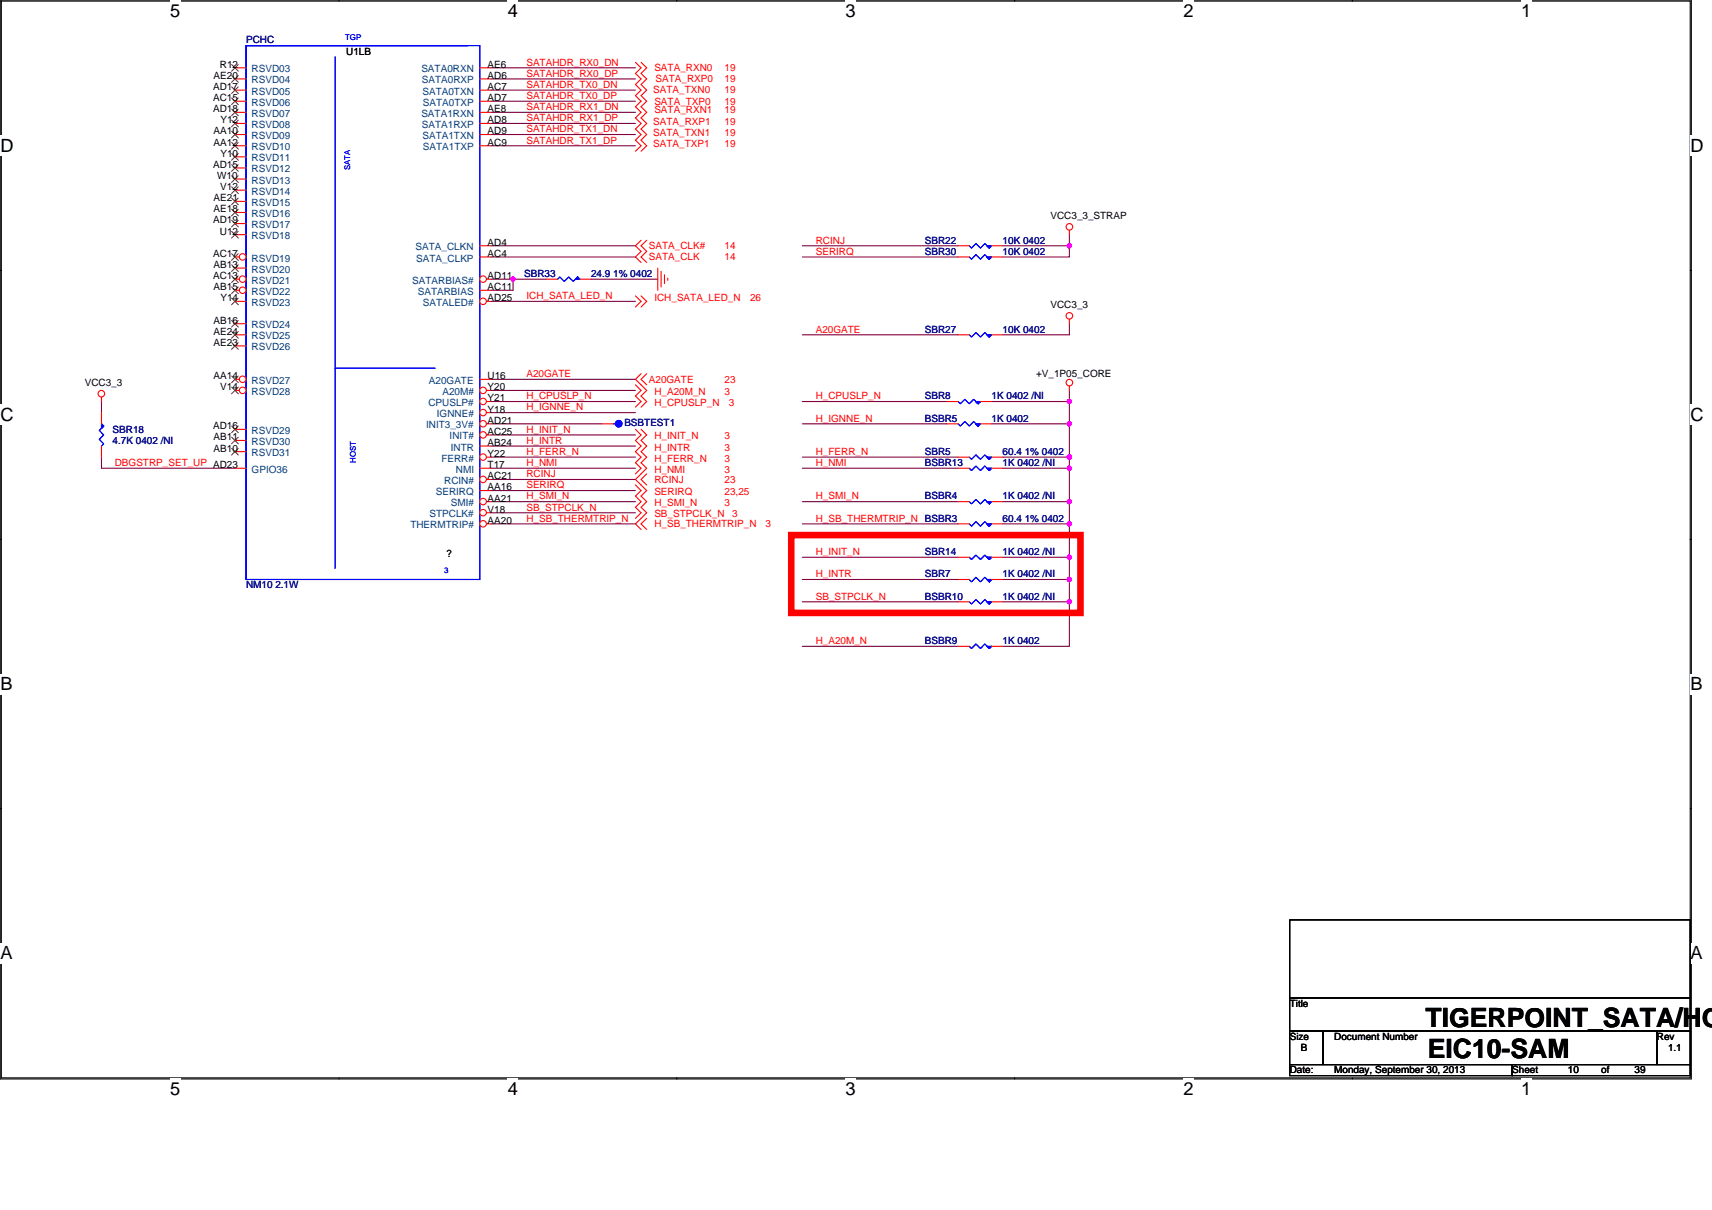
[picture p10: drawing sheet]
<svg xmlns="http://www.w3.org/2000/svg" width="297mm" height="210mm" viewBox="0 0 297 210" stroke-linecap="round" stroke-linejoin="round" font-family="sans-serif">
<path d="M0 0h293.5v187.2h-293.5zM.2 .2h293.1v186.8h-293.1z" fill="none" stroke="#000" stroke-width=".19"/>
<g fill="#fff">
<path d="M29.5 .1h1.8v3.5h-1.8z"/>
<path d="M29.5 187.2h1.8v3.5h-1.8z"/>
</g>
<path d="M58.8 0v.2M58.8 187v.2" fill="none" stroke="#000" stroke-width=".19"/>
<g fill="#fff">
<path d="M88.1 .1h1.8v3.5h-1.8z"/>
<path d="M88.1 187.2h1.8v3.5h-1.8z"/>
</g>
<path d="M117.4 0v.2M117.4 187v.2" fill="none" stroke="#000" stroke-width=".19"/>
<g fill="#fff">
<path d="M146.7 .1h1.8v3.5h-1.8z"/>
<path d="M146.7 187.2h1.8v3.5h-1.8z"/>
</g>
<path d="M176 0v.2M176 187v.2" fill="none" stroke="#000" stroke-width=".19"/>
<g fill="#fff">
<path d="M205.3 .1h1.8v3.5h-1.8z"/>
<path d="M205.3 187.2h1.8v3.5h-1.8z"/>
</g>
<path d="M234.7 0v.2M234.7 187v.2" fill="none" stroke="#000" stroke-width=".19"/>
<g fill="#fff">
<path d="M263.9 .1h1.8v3.5h-1.8z"/>
<path d="M263.9 187.2h1.8v3.5h-1.8z"/>
<path d="M.1 23.5h2.3v3.6h-2.3z"/>
<path d="M293.3 23.5h2.3v3.6h-2.3z"/>
<path d="M.1 70.3h2.3v3.5h-2.3z"/>
<path d="M293.3 70.3h2.3v3.5h-2.3z"/>
</g>
<path d="M0 46.9h.2M293.3 46.9h.2" fill="none" stroke="#000" stroke-width=".19"/>
<g fill="#fff">
<path d="M.1 117h2.1v3.5h-2.1z"/>
<path d="M293.3 117h2.1v3.5h-2.1z"/>
</g>
<path d="M0 93.6h.2M293.3 93.6h.2" fill="none" stroke="#000" stroke-width=".19"/>
<g fill="#fff">
<path d="M.1 163.7h2.1v3.5h-2.1z"/>
<path d="M293.3 163.7h2.1v3.5h-2.1z"/>
</g>
<path d="M0 140.3h.2M223.8 159.6h69.5v13.6h-69.5zM293.3 140.3h.2M223.8 178.9h5.8v5.8h-5.8zM223.8 173.2h69.5v5.7h-69.5zM229.6 178.9h57.9v5.8h-57.9zM287.5 178.9h5.8v5.8h-5.8zM223.8 184.7h38.6v2h-38.6zM262.4 184.7h30.9v2h-30.9z" fill="none" stroke="#000" stroke-width=".19"/>
<g fill="none" stroke="#800040" stroke-width=".19">
<path d="M85.2 11.8h25.1M85.2 13.7h25.1M85.2 15.6h25.1M85.2 17.6h25.1M85.2 19.5h25.1M85.2 21.4h25.1M85.2 23.3h25.1M85.2 25.3h25.1M85.2 48.5h3.8M85.2 42.7h25.1M85.2 44.6h25.1M85.2 52.3h25.1"/>
<path d="M89 48.5h5.8M89 48.5v1.9h-3.8M102.5 48.5h11.6M139.2 42.7h27M139.2 58.1h27M139.2 44.6h27M174 42.7h11.5M185.5 56.2v1.9h-11.5M185.5 40.7v2M185.5 42.7v1.9h-11.5M17.6 79.3v2h23.2M17.6 69.7v1.9"/>
<path d="M85.2 65.8h25.1M85.2 79.3h25.1M85.2 73.6h19.3M85.2 67.8h25.1M85.2 69.7h25.1M85.2 71.6h25.1M85.2 75.5h25.1M85.2 77.4h25.1M139.2 79.3h27M139.2 69.7h25.1M139.2 73.6h25.1M172 69.7h13.5"/>
<path d="M174 79.3h11.5M185.5 67.8v1.9M185.5 79.3v2M185.5 73.6v5.7M185.5 69.7v3.9h-13.5M85.2 90.9h25.1M85.2 83.2h25.1M85.2 87.1h25.1M85.2 81.3h25.1M85.2 85.1h25.1M85.2 89h25.1M139.2 87.1h27"/>
<path d="M139.2 81.3h27M139.2 90.9h27M139.2 96.7h27M174 87.1h11.5M174 81.3h11.5M174 90.9h11.5M185.5 87.1v3.8M185.5 81.3v5.8M185.5 96.7v3.9M185.5 90.9v5.8h-11.5M139.2 112.2h27M139.2 104.4h27"/>
<path d="M139.2 100.6h27M174 100.6h11.5M174 104.4h11.5M185.5 104.4v7.8h-11.5M185.5 100.6v3.8"/>
</g>
<g fill="#f0f" stroke="#f0f" stroke-width=".19">
<circle cx="89" cy="48.4" r=".38"/>
<circle cx="185.5" cy="69.7" r=".38"/>
<circle cx="185.5" cy="79.3" r=".38"/>
<circle cx="185.5" cy="81.3" r=".38"/>
<circle cx="185.5" cy="73.5" r=".38"/>
<circle cx="185.5" cy="87" r=".38"/>
<circle cx="185.5" cy="96.7" r=".38"/>
<circle cx="185.5" cy="90.9" r=".38"/>
<circle cx="185.5" cy="100.6" r=".38"/>
<circle cx="185.5" cy="104.4" r=".38"/>
<circle cx="185.5" cy="42.6" r=".38"/>
</g>
<g fill="none" stroke="#f00" stroke-width=".19">
<path d="M83.2 11.8h2M83.2 13.7h2M83.2 15.6h2M83.2 17.6h2M83.2 19.5h2M110.3 10.8l.9 1-.9 .9 .9 1-.9 1 .9 .9-.9 1 .9 1-.9 .9 .9 1-.9 1 .9 .9-.9 1 .9 .9-.9 1 .9 1-.9 .9M111.2 10.8l1 1-1 .9 1 1-1 1 1 .9-1 1 1 1-1 .9 1 1-1 1 1 .9-1 1 1 .9-1 1 1 1-1 .9M83.2 21.4h2M83.2 23.3h2M83.2 25.3h2M185.5 40v.7M83.2 42.7h2"/>
<path d="M110.3 51.4l.9 .9-.9 1M111.2 51.4l1 .9-1 1M111.2 41.7l-.9 1 .9 .9-.9 1 .9 1M112.2 41.7l-1 1 1 .9-1 1 1 1M114.1 46.5v3.9M114.7 47.1v2.7M115.3 47.7v1.5M115.9 48.3v.3M185.5 55.4v.8M17.6 68.9v.8M110.3 66.8l.9 1-.9 .9 .9 1-.9 1M110.3 74.5l.9 1-.9 .9 .9 1-.9 1 .9 .9-.9 1 .9 1-.9 .9"/>
<path d="M111.2 74.5l1 1-1 .9 1 1-1 1 1 .9-1 1 1 1-1.9 1.9 1.9 1.9-1 1 1 1-1 .9 1 1-1.9 1.9 .9 1M111.2 64.9l-.9 .9 1.9 2-1 .9 1 1-1 1M112.2 64.9l-1 .9 1 1M185.5 67v.8M40.8 81.3h1.9M110.3 84.2l.9 .9-.9 1 .9 1-.9 .9 .9 1-.9 1M112.2 82.2l-1 1 1 1M112.2 90l-1 .9 1 1"/>
<circle cx="185.5" cy="39.4" r=".57"/>
<circle cx="185.5" cy="54.8" r=".57"/>
<circle cx="17.6" cy="68.3" r=".57"/>
<circle cx="185.5" cy="66.4" r=".57"/>
</g>
<path d="M137.3 92.9h50.2v13.5h-50.2z" fill="none" stroke="#f00" stroke-width="1.1"/>
<path d="M58.1 9.8v88.8M81.3 7.9h-38.6v92.7h38.6M58.1 63.9h17.4" fill="none" stroke="#00f" stroke-width=".17"/>
<path d="M42.7 7.9h40.5v92.7h-40.5z" fill="none" stroke="#00f" stroke-width=".19"/>
<circle cx="83.8" cy="67.7" r=".57" fill="#fff" stroke="#f00" stroke-width=".19"/>
<path d="M84.4 67.8h.8" fill="none" stroke="#f00" stroke-width=".19"/>
<circle cx="83.8" cy="69.7" r=".57" fill="#fff" stroke="#f00" stroke-width=".19"/>
<path d="M84.4 69.7h.8" fill="none" stroke="#f00" stroke-width=".19"/>
<circle cx="83.8" cy="71.6" r=".57" fill="#fff" stroke="#f00" stroke-width=".19"/>
<path d="M84.4 71.6h.8" fill="none" stroke="#f00" stroke-width=".19"/>
<circle cx="83.8" cy="73.5" r=".57" fill="#fff" stroke="#f00" stroke-width=".19"/>
<path d="M84.4 73.6h.8" fill="none" stroke="#f00" stroke-width=".19"/>
<circle cx="83.8" cy="75.5" r=".57" fill="#fff" stroke="#f00" stroke-width=".19"/>
<path d="M83.2 77.4h2M84.4 75.5h.8" fill="none" stroke="#f00" stroke-width=".19"/>
<circle cx="83.8" cy="79.3" r=".57" fill="#fff" stroke="#f00" stroke-width=".19"/>
<path d="M84.4 79.3h.8M83.2 81.3h2" fill="none" stroke="#f00" stroke-width=".19"/>
<circle cx="83.8" cy="83.2" r=".57" fill="#fff" stroke="#f00" stroke-width=".19"/>
<path d="M83.2 85.1h2M84.4 83.2h.8" fill="none" stroke="#f00" stroke-width=".19"/>
<circle cx="83.8" cy="87" r=".57" fill="#fff" stroke="#f00" stroke-width=".19"/>
<path d="M84.4 87.1h.8" fill="none" stroke="#f00" stroke-width=".19"/>
<circle cx="83.8" cy="89" r=".57" fill="#fff" stroke="#f00" stroke-width=".19"/>
<path d="M84.4 89h.8" fill="none" stroke="#f00" stroke-width=".19"/>
<circle cx="83.8" cy="90.9" r=".57" fill="#fff" stroke="#f00" stroke-width=".19"/>
<g fill="none" stroke="#f00" stroke-width=".19">
<path d="M40.8 11.8h1.9M40.8 13.7h1.9M40.8 15.6h1.9M40.8 17.6h1.9M40.8 19.5h1.9M40.8 21.4h1.9M40.8 23.3h1.9M40.8 25.3h1.9M40.8 27.2h1.9M40.8 29.1h1.9M40.8 31.1h1.9M40.8 33h1.9"/>
<path d="M40.8 34.9h1.9M40.8 36.9h1.9M40.8 38.8h1.9M40.8 40.7h1.9M84.4 90.9h.8"/>
</g>
<g fill="none" stroke="#804000" stroke-width=".17">
<path d="M40.2 11.2l1.2 1.2M40.2 13.1l1.2 1.2M40.2 15.1l1.2 1.1M40.2 17l1.2 1.2M40.2 18.9l1.2 1.2M41.3 11.2l-1.1 1.2M41.3 13.1l-1.1 1.2M41.3 15.1l-1.1 1.1M41.3 17l-1.1 1.2M41.3 18.9l-1.1 1.2M40.2 20.8l1.2 1.2M40.2 22.8l1.2 1.1"/>
<path d="M40.2 24.7l1.2 1.2M40.2 26.6l1.2 1.2M40.2 28.6l1.2 1.1M40.2 30.5l1.2 1.2M40.2 32.4l1.2 1.2M40.2 34.4l1.2 1.1M40.2 36.3l1.2 1.2M40.2 38.2l1.2 1.2M41.3 20.8l-1.1 1.2M41.3 22.8l-1.1 1.1M41.3 24.7l-1.1 1.2M41.3 26.6l-1.1 1.2"/>
<path d="M41.3 28.6l-1.1 1.1M41.3 30.5l-1.1 1.2M41.3 32.4l-1.1 1.2M41.3 34.4l-1.1 1.1M41.3 36.3l-1.1 1.2M41.3 38.2l-1.1 1.2M40.2 40.2l1.2 1.1M41.3 40.2l-1.1 1.1"/>
</g>
<circle cx="42.1" cy="44.6" r=".57" fill="#fff" stroke="#f00" stroke-width=".19"/>
<path d="M40.8 44.6h.7M40.8 46.5h1.9" fill="none" stroke="#f00" stroke-width=".19"/>
<path d="M40.2 44l1.2 1.2M40.2 46l1.2 1.1M41.3 44l-1.1 1.2M41.3 46l-1.1 1.1" fill="none" stroke="#804000" stroke-width=".17"/>
<circle cx="42.1" cy="48.4" r=".57" fill="#fff" stroke="#f00" stroke-width=".19"/>
<path d="M40.8 48.5h.7" fill="none" stroke="#f00" stroke-width=".19"/>
<path d="M40.2 47.9l1.2 1.1M41.3 47.9l-1.1 1.1" fill="none" stroke="#804000" stroke-width=".17"/>
<circle cx="42.1" cy="50.4" r=".57" fill="#fff" stroke="#f00" stroke-width=".19"/>
<path d="M40.8 50.4h.7M40.8 52.3h1.9M40.8 56.2h1.9M40.8 58.1h1.9M40.8 60h1.9" fill="none" stroke="#f00" stroke-width=".19"/>
<path d="M40.2 49.8l1.2 1.2M40.2 51.7l1.2 1.2M40.2 55.6l1.2 1.2M40.2 57.5l1.2 1.2M40.2 59.5l1.2 1.1M41.3 49.8l-1.1 1.2M41.3 51.7l-1.1 1.2M41.3 55.6l-1.1 1.2M41.3 57.5l-1.1 1.2M41.3 59.5l-1.1 1.1" fill="none" stroke="#804000" stroke-width=".17"/>
<circle cx="42.1" cy="65.8" r=".57" fill="#fff" stroke="#f00" stroke-width=".19"/>
<path d="M40.8 65.8h.7" fill="none" stroke="#f00" stroke-width=".19"/>
<path d="M40.2 65.3l1.2 1.1M41.3 65.3l-1.1 1.1" fill="none" stroke="#804000" stroke-width=".17"/>
<circle cx="42.1" cy="67.7" r=".57" fill="#fff" stroke="#f00" stroke-width=".19"/>
<path d="M83.2 44.6h2M40.8 67.8h.7M40.8 74.5h1.9" fill="none" stroke="#f00" stroke-width=".19"/>
<path d="M40.2 67.2l1.2 1.1M40.2 73.9l1.2 1.2M41.3 67.2l-1.1 1.1M41.3 73.9l-1.1 1.2" fill="none" stroke="#804000" stroke-width=".17"/>
<circle cx="83.8" cy="48.4" r=".57" fill="#fff" stroke="#f00" stroke-width=".19"/>
<path d="M83.2 50.4h2M84.4 48.5h.8" fill="none" stroke="#f00" stroke-width=".19"/>
<circle cx="83.8" cy="52.3" r=".57" fill="#fff" stroke="#f00" stroke-width=".19"/>
<g fill="none" stroke="#f00" stroke-width=".19">
<path d="M84.4 52.3h.8M94.8 48.5h1.9M100.6 48.5h1.9M166.2 44.6h2M166.2 58.1h2M166.2 42.7h2M172 44.6h2M172 58.1h2M172 42.7h2M17.6 71.6v2M17.6 77.4v1.9M40.8 78.4h1.9"/>
<path d="M40.8 76.4h1.9M83.2 65.8h2M104.5 73.6h1.9M164.3 73.6h1.9M164.3 69.7h1.9M166.2 79.3h2M170.1 73.6h1.9M170.1 69.7h1.9M172 79.3h2M166.2 81.3h2M166.2 90.9h2M166.2 87.1h2"/>
<path d="M166.2 96.7h2M172 81.3h2M172 90.9h2M172 87.1h2M172 96.7h2M166.2 104.4h2M166.2 112.2h2M166.2 100.6h2M172 104.4h2M172 112.2h2M172 100.6h2"/>
</g>
<path d="M40.2 77.8l1.2 1.2M40.2 75.9l1.2 1.1M41.3 77.8l-1.1 1.2M41.3 75.9l-1.1 1.1" fill="none" stroke="#804000" stroke-width=".17"/>
<g fill="none" stroke="#00f" stroke-width=".19">
<path d="M96.7 48.5l.4-.4 .8 .7 .8-.7 .8 .7 .7-.7 .4 .4M168.2 44.6l.4 .4 .7-.8 .8 .8 .8-.8 .8 .8 .3-.4M168.2 58.1l.4 .4 .7-.8 .8 .8 .8-.8 .8 .8 .3-.4M168.2 42.7l.4 .4 .7-.8 .8 .8 .8-.8 .8 .8 .3-.4M17.6 73.6l.4 .3-.8 .8 .8 .8-.8 .7 .8 .8-.4 .4M106.4 73.6h.4M166.2 73.6l.4 .3 .8-.7 .8 .7 .7-.7 .8 .7 .4-.3M166.2 69.7l.4 .4 .8-.8 .8 .8 .7-.8 .8 .8 .4-.4M168.2 79.3l.4 .4 .7-.7 .8 .7 .8-.7 .8 .7 .3-.4M168.2 81.3l.4 .4 .7-.8 .8 .8 .8-.8 .8 .8 .3-.4M168.2 90.9l.4 .4 .7-.8 .8 .8 .8-.8 .8 .8 .3-.4M168.2 87.1l.4 .3 .7-.7 .8 .7 .8-.7 .8 .7 .3-.3"/>
<path d="M168.2 96.7l.4 .4 .7-.8 .8 .8 .8-.8 .8 .8 .3-.4M168.2 104.4l.4 .4 .7-.7 .8 .7 .8-.7 .8 .7 .3-.4M168.2 112.2l.4 .3 .7-.7 .8 .7 .8-.7 .8 .7 .3-.3M168.2 100.6l.4 .4 .7-.8 .8 .8 .8-.8 .8 .8 .3-.4"/>
<circle cx="107.4" cy="73.5" r=".57"/>
</g>
<g fill="#00f" stroke="#00f" stroke-width=".19">
<path d="M171.3 44.6h.7l-.3 .4z" fill-rule="evenodd"/>
<path d="M171.3 44.6h.7l-.3 .4z" fill-rule="evenodd"/>
<path d="M171.3 58.1h.7l-.3 .4z" fill-rule="evenodd"/>
<path d="M171.3 58.1h.7l-.3 .4z" fill-rule="evenodd"/>
<path d="M171.3 104.4h.7l-.3 .4z" fill-rule="evenodd"/>
<path d="M171.3 104.4h.7l-.3 .4z" fill-rule="evenodd"/>
<path d="M169.3 73.6h.8l-.4 .3z" fill-rule="evenodd"/>
<path d="M169.3 73.6h.8l-.4 .3z" fill-rule="evenodd"/>
<path d="M171.3 112.2h.7l-.3 .3z" fill-rule="evenodd"/>
<path d="M171.3 112.2h.7l-.3 .3z" fill-rule="evenodd"/>
<path d="M17.6 73.6l.4 .3-.4 .4 .4-.4-.4 .4z" fill-rule="evenodd"/>
<path d="M17.6 73.6l.4 .3-.4 .4 .4-.4-.4 .4z" fill-rule="evenodd"/>
<path d="M171.3 81.3h.7l-.3 .4z" fill-rule="evenodd"/>
<path d="M171.3 81.3h.7l-.3 .4z" fill-rule="evenodd"/>
<path d="M99.8 48.5l.4-.4 .4 .4h-.8l.4-.4z" fill-rule="evenodd"/>
<path d="M99.8 48.5l.4-.4 .4 .4h-.8l.4-.4z" fill-rule="evenodd"/>
<path d="M171.3 100.6h.7l-.3 .4z" fill-rule="evenodd"/>
<path d="M171.3 100.6h.7l-.3 .4z" fill-rule="evenodd"/>
<path d="M171.3 90.9h.7l-.3 .4z" fill-rule="evenodd"/>
<path d="M171.3 90.9h.7l-.3 .4z" fill-rule="evenodd"/>
<path d="M171.3 87.1h.7l-.3 .3z" fill-rule="evenodd"/>
<path d="M171.3 87.1h.7l-.3 .3z" fill-rule="evenodd"/>
<path d="M171.3 42.7h.7l-.3 .4z" fill-rule="evenodd"/>
<path d="M171.3 42.7h.7l-.3 .4z" fill-rule="evenodd"/>
<path d="M169.3 69.7h.8l-.4 .4z" fill-rule="evenodd"/>
<path d="M169.3 69.7h.8l-.4 .4z" fill-rule="evenodd"/>
<path d="M171.3 96.7h.7l-.3 .4z" fill-rule="evenodd"/>
<path d="M171.3 96.7h.7l-.3 .4z" fill-rule="evenodd"/>
<path d="M171.3 79.3h.7l-.3 .4z" fill-rule="evenodd"/>
<path d="M171.3 79.3h.7l-.3 .4z" fill-rule="evenodd"/>
<circle cx="107.4" cy="73.5" r=".38"/>
</g>
<g fill="#f0f" stroke="#f0f" stroke-width=".19">
<circle cx="89" cy="48.4" r=".38"/>
<circle cx="185.5" cy="69.7" r=".38"/>
<circle cx="185.5" cy="79.3" r=".38"/>
<circle cx="185.5" cy="81.3" r=".38"/>
<circle cx="185.5" cy="73.5" r=".38"/>
<circle cx="185.5" cy="87" r=".38"/>
<circle cx="185.5" cy="96.7" r=".38"/>
<circle cx="185.5" cy="90.9" r=".38"/>
<circle cx="185.5" cy="100.6" r=".38"/>
<circle cx="185.5" cy="104.4" r=".38"/>
<circle cx="185.5" cy="42.6" r=".38"/>
</g>
<g font-size="4.6">
<text x="247.3" y="178.2">TIGERPOINT_SATA/HO</text>
<text x="247.7" y="183.6">EIC10-SAM</text>
</g>
<g font-size="3.2">
<text x="29.5" y="2.9">5</text>
<text x="88.1" y="2.9">4</text>
<text x="146.7" y="2.9">3</text>
<text x="205.3" y="2.9">2</text>
<text x="263.9" y="2.9">1</text>
<text x=".1" y="26.4">D</text>
<text x="293.3" y="26.4">D</text>
<text x=".1" y="73.1">C</text>
<text x="293.3" y="73.1">C</text>
<text x=".1" y="119.8">B</text>
<text x="293.3" y="119.8">B</text>
<text x=".1" y="166.5">A</text>
<text x="293.3" y="166.5">A</text>
<text x="29.5" y="190">5</text>
<text x="88.1" y="190">4</text>
<text x="146.7" y="190">3</text>
<text x="205.3" y="190">2</text>
<text x="263.9" y="190">1</text>
</g>
<g font-size="1.7">
<text x="38.1" y="11.7">R12</text>
<text x="60.1" y="9.5">U1LB</text>
<text x="84.6" y="11.7">AE6</text>
<text x="37" y="15.6">AD17</text>
<text x="37" y="17.5">AC15</text>
<text x="37.1" y="13.7">AE20</text>
<text x="84.6" y="13.7">AD6</text>
<text x="84.6" y="15.6">AC7</text>
<text x="84.6" y="17.5">AD7</text>
<text x="37" y="19.5">AD18</text>
<text x="37.1" y="23.3">AA10</text>
<text x="38.2" y="21.4">Y12</text>
<text x="84.6" y="19.5">AE8</text>
<text x="84.6" y="21.4">AD8</text>
<text x="84.6" y="23.3">AD9</text>
<text x="37" y="29.1">AD15</text>
<text x="37.1" y="25.3">AA12</text>
<text x="38.2" y="27.2">Y10</text>
<text x="84.6" y="25.3">AC9</text>
<text x="37.1" y="34.9">AE21</text>
<text x="37.7" y="31.1">W10</text>
<text x="38.2" y="33">V12</text>
<text x="37" y="38.8">AD19</text>
<text x="37.1" y="36.9">AE18</text>
<text x="38.1" y="40.7">U12</text>
<text x="182.3" y="38">VCC3_3_STRAP</text>
<text x="37" y="44.6">AC17</text>
<text x="37.1" y="46.5">AB13</text>
<text x="84.6" y="42.6">AD4</text>
<text x="84.6" y="44.6">AC4</text>
<text x="37" y="48.4">AC13</text>
<text x="37.1" y="50.4">AB15</text>
<text x="38.2" y="52.3">Y14</text>
<text x="84.6" y="52.3">AD25</text>
<text x="84.6" y="48.4">AD11</text>
<text x="84.6" y="50.4">AC11</text>
<text x="182.3" y="53.5">VCC3_3</text>
<text x="37.1" y="56.2">AB16</text>
<text x="37.1" y="58.1">AE24</text>
<text x="37.1" y="60">AE23</text>
<text x="37.1" y="65.8">AA14</text>
<text x="84.6" y="65.8">U16</text>
<text x="179.8" y="65.4">+V_1P05_CORE</text>
<text x="14.7" y="67">VCC3_3</text>
<text x="38.2" y="67.7">V14</text>
<text x="84.6" y="69.7">Y21</text>
<text x="84.6" y="71.6">Y18</text>
<text x="84.6" y="67.7">Y20</text>
<text x="37" y="74.5">AD16</text>
<text x="37.1" y="76.4">AB11</text>
<text x="84.6" y="75.5">AC25</text>
<text x="84.6" y="73.5">AD21</text>
<text x="84.6" y="77.4">AB24</text>
<text x="37.1" y="78.4">AB10</text>
<text x="84.6" y="79.3">Y22</text>
<text x="84.6" y="83.2">AC21</text>
<text x="84.6" y="81.2">T17</text>
<text x="84.6" y="85.1">AA16</text>
<text x="84.6" y="87">AA21</text>
<text x="84.6" y="89">V18</text>
<text x="84.6" y="90.9">AA20</text>
<text x="77.4" y="96.7">?</text>
<text x="223.8" y="174.7">Title</text>
<text x="223.8" y="180.5">Size</text>
<text x="225.7" y="182.4">B</text>
<text x="231.5" y="180.5">Document Number</text>
<text x="287.5" y="180.5">Rev</text>
<text x="289.4" y="182.4">1.1</text>
<text x="223.8" y="186.3">Date:</text>
<text x="231.5" y="186.3">Monday, September 30, 2013</text>
<text x="262.4" y="186.3">Sheet</text>
<text x="272" y="186.3">10</text>
<text x="277.8" y="186.3">of</text>
<text x="283.6" y="186.3">39</text>
</g>
<g font-size="1.7" fill="#000080">
<text x="42.7" y="7.5">PCHC</text>
<text x="160.5" y="44.2">SBR30</text>
<text x="160.5" y="42.3">SBR22</text>
<text x="174" y="44.2">10K 0402</text>
<text x="174" y="42.3">10K 0402</text>
<text x="90.9" y="48.1">SBR33</text>
<text x="102.5" y="48.1">24.9 1% 0402</text>
<text x="160.5" y="57.7">SBR27</text>
<text x="174" y="57.7">10K 0402</text>
<text x="160.5" y="69.3">SBR8</text>
<text x="172" y="69.3">1K 0402 /NI</text>
<text x="19.5" y="75.1">SBR18</text>
<text x="19.5" y="77">4.7K 0402 /NI</text>
<text x="108.3" y="73.9">BSBTEST1</text>
<text x="160.5" y="73.2">BSBR5</text>
<text x="172" y="73.2">1K 0402</text>
<text x="160.5" y="80.9">BSBR13</text>
<text x="160.5" y="79">SBR5</text>
<text x="174" y="80.9">1K 0402 /NI</text>
<text x="174" y="79">60.4 1% 0402</text>
<text x="160.5" y="86.7">BSBR4</text>
<text x="174" y="86.7">1K 0402 /NI</text>
<text x="174" y="90.5">60.4 1% 0402</text>
<text x="160.5" y="100.2">SBR7</text>
<text x="160.5" y="96.3">SBR14</text>
<text x="174" y="96.3">1K 0402 /NI</text>
<text x="174" y="100.2">1K 0402 /NI</text>
<text x="42.7" y="102.1">NM10 2.1W</text>
<text x="160.5" y="104.1">BSBR10</text>
<text x="174" y="104.1">1K 0402 /NI</text>
<text x="160.5" y="111.8">BSBR9</text>
<text x="174" y="111.8">1K 0402</text>
</g>
<g font-size="1.7" fill="#f00">
<text x="91.3" y="11.4">SATAHDR_RX0_DN</text>
<text x="91.3" y="13.3">SATAHDR_RX0_DP</text>
<text x="91.3" y="15.3">SATAHDR_TX0_DN</text>
<text x="91.3" y="17.2">SATAHDR_TX0_DP</text>
<text x="113.3" y="16.2">SATA_TXN0</text>
<text x="113.5" y="12.4">SATA_RXN0</text>
<text x="113.7" y="14.3">SATA_RXP0</text>
<text x="125.7" y="12.4">19</text>
<text x="125.7" y="14.3">19</text>
<text x="125.7" y="16.2">19</text>
<text x="91.3" y="19.1">SATAHDR_RX1_DN</text>
<text x="91.3" y="21">SATAHDR_RX1_DP</text>
<text x="91.3" y="23">SATAHDR_TX1_DN</text>
<text x="113.3" y="21.6">SATA_RXP1</text>
<text x="113.3" y="23.6">SATA_TXN1</text>
<text x="113.5" y="18.1">SATA_TXP0</text>
<text x="113.5" y="19.7">SATA_RXN1</text>
<text x="125.7" y="19.7">19</text>
<text x="125.7" y="21.6">19</text>
<text x="125.7" y="23.6">19</text>
<text x="125.7" y="18.1">19</text>
<text x="91.3" y="24.9">SATAHDR_TX1_DP</text>
<text x="113.3" y="25.5">SATA_TXP1</text>
<text x="125.7" y="25.5">19</text>
<text x="112.6" y="43.2">SATA_CLK#</text>
<text x="112.6" y="45.2">SATA_CLK</text>
<text x="125.7" y="43.2">14</text>
<text x="125.7" y="45.2">14</text>
<text x="141.5" y="42.3">RCINJ</text>
<text x="141.5" y="44.2">SERIRQ</text>
<text x="91.3" y="51.9">ICH_SATA_LED_N</text>
<text x="113.5" y="52.3">ICH_SATA_LED_N</text>
<text x="130.1" y="52.3">26</text>
<text x="141.5" y="57.7">A20GATE</text>
<text x="91.3" y="65.4">A20GATE</text>
<text x="91.3" y="69.3">H_CPUSLP_N</text>
<text x="91.3" y="71.2">H_IGNNE_N</text>
<text x="112.6" y="66.4">A20GATE</text>
<text x="113.5" y="68.5">H_A20M_N</text>
<text x="113.5" y="70.5">H_CPUSLP_N</text>
<text x="125.7" y="68.5">3</text>
<text x="125.7" y="66.4">23</text>
<text x="126.5" y="70.5">3</text>
<text x="141.5" y="69.3">H_CPUSLP_N</text>
<text x="91.3" y="75.1">H_INIT_N</text>
<text x="91.3" y="77">H_INTR</text>
<text x="113.5" y="76.2">H_INIT_N</text>
<text x="125.7" y="76.2">3</text>
<text x="141.5" y="73.2">H_IGNNE_N</text>
<text x="19.9" y="80.9">DBGSTRP_SET_UP AD23</text>
<text x="91.3" y="79">H_FERR_N</text>
<text x="91.3" y="80.9">H_NMI</text>
<text x="91.3" y="82.8">RCINJ</text>
<text x="113.5" y="83.8">RCINJ</text>
<text x="113.5" y="78.2">H_INTR</text>
<text x="113.5" y="82">H_NMI</text>
<text x="113.5" y="80.1">H_FERR_N</text>
<text x="125.7" y="80.1">3</text>
<text x="125.7" y="83.8">23</text>
<text x="125.7" y="78.2">3</text>
<text x="125.7" y="82">3</text>
<text x="141.5" y="80.9">H_NMI</text>
<text x="141.5" y="79">H_FERR_N</text>
<text x="91.3" y="86.7">H_SMI_N</text>
<text x="91.3" y="84.8">SERIRQ</text>
<text x="91.3" y="88.6">SB_STPCLK_N</text>
<text x="113.5" y="87.8">H_SMI_N</text>
<text x="113.5" y="85.9">SERIRQ</text>
<text x="113.5" y="89.8">SB_STPCLK_N</text>
<text x="125.7" y="87.8">3</text>
<text x="125.7" y="85.9">23,25</text>
<text x="127.1" y="89.8">3</text>
<text x="141.5" y="86.7">H_SMI_N</text>
<text x="91.3" y="90.5">H_SB_THERMTRIP_N</text>
<text x="113.5" y="91.5">H_SB_THERMTRIP_N</text>
<text x="132.8" y="91.5">3</text>
<text x="141.5" y="90.5">H_SB_THERMTRIP_N BSBR3</text>
<text x="141.5" y="96.3">H_INIT_N</text>
<text x="141.5" y="100.2">H_INTR</text>
<text x="141.5" y="104.1">SB_STPCLK_N</text>
<text x="141.5" y="111.8">H_A20M_N</text>
</g>
<g font-size="1.7" fill="#004080">
<text x="43.7" y="12.6">RSVD03</text>
<text x="43.7" y="14.5">RSVD04</text>
<text x="43.7" y="16.4">RSVD05</text>
<text x="73.1" y="12.6">SATA0RXN</text>
<text x="73.2" y="14.5">SATA0RXP</text>
<text x="73.3" y="16.4">SATA0TXN</text>
<text x="43.7" y="18.4">RSVD06</text>
<text x="43.7" y="20.3">RSVD07</text>
<text x="43.7" y="22.2">RSVD08</text>
<text x="73.1" y="20.3">SATA1RXN</text>
<text x="73.2" y="22.2">SATA1RXP</text>
<text x="73.4" y="18.4">SATA0TXP</text>
<text x="43.7" y="24.1">RSVD09</text>
<text x="43.7" y="26.1">RSVD10</text>
<text x="43.7" y="28">RSVD11</text>
<text x="43.7" y="29.9">RSVD12</text>
<text x="73.3" y="24.1">SATA1TXN</text>
<text x="73.4" y="26.1">SATA1TXP</text>
<text x="43.7" y="31.9">RSVD13</text>
<text x="43.7" y="33.8">RSVD14</text>
<text x="43.7" y="35.7">RSVD15</text>
<text x="43.7" y="37.7">RSVD16</text>
<text x="43.7" y="39.6">RSVD17</text>
<text x="43.7" y="41.5">RSVD18</text>
<text x="43.7" y="45.4">RSVD19</text>
<text x="43.7" y="47.3">RSVD20</text>
<text x="72.1" y="43.4">SATA_CLKN</text>
<text x="72.2" y="45.4">SATA_CLKP</text>
<text x="43.7" y="49.2">RSVD21</text>
<text x="43.7" y="51.2">RSVD22</text>
<text x="43.7" y="53.1">RSVD23</text>
<text x="71.5" y="49.2">SATARBIAS#</text>
<text x="72.5" y="51.2">SATARBIAS</text>
<text x="73.4" y="53.1">SATALED#</text>
<text x="43.7" y="57">RSVD24</text>
<text x="43.7" y="58.9">RSVD25</text>
<text x="43.7" y="60.8">RSVD26</text>
<text x="43.7" y="66.6">RSVD27</text>
<text x="43.7" y="68.5">RSVD28</text>
<text x="74.3" y="70.5">CPUSLP#</text>
<text x="74.4" y="66.6">A20GATE</text>
<text x="76.8" y="68.5">A20M#</text>
<text x="43.7" y="75.3">RSVD29</text>
<text x="43.7" y="77.2">RSVD30</text>
<text x="73.9" y="74.3">INIT3_3V#</text>
<text x="75.8" y="72.4">IGNNE#</text>
<text x="78" y="76.3">INIT#</text>
<text x="43.7" y="82">GPIO36</text>
<text x="43.7" y="79.2">RSVD31</text>
<text x="76.6" y="80.1">FERR#</text>
<text x="77.1" y="84">RCIN#</text>
<text x="78.2" y="78.2">INTR</text>
<text x="79.1" y="82">NMI</text>
<text x="74.5" y="89.8">STPCLK#</text>
<text x="75.6" y="85.9">SERIRQ</text>
<text x="78.2" y="87.8">SMI#</text>
<text x="71.2" y="91.7">THERMTRIP#</text>
</g>
<g font-size="1.4" fill="#00f">
<text x="59.9" y="7">TGP</text>
<text x="60.8" y="29.5" transform="rotate(-90 60.8 29.5)">SATA</text>
<text x="61.7" y="80.3" transform="rotate(-90 61.7 80.3)">HOST</text>
<text x="77.1" y="99.5">3</text>
</g>
</svg>
